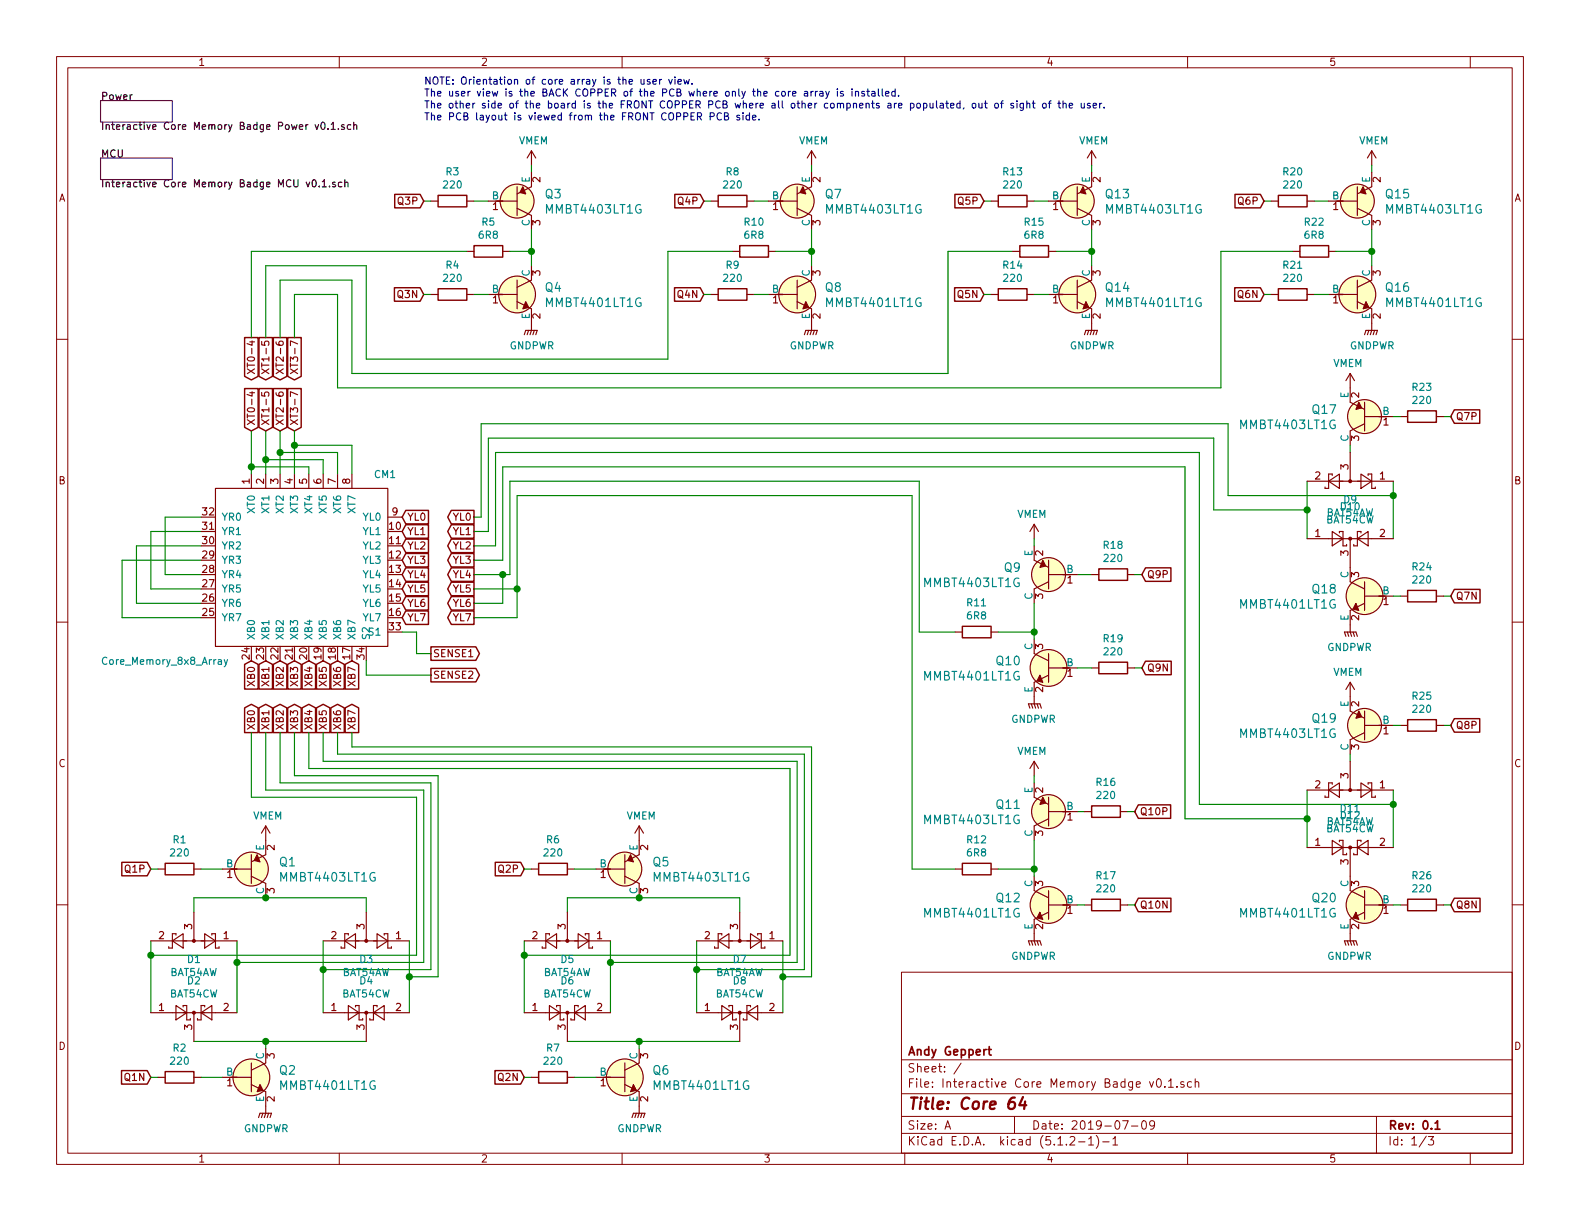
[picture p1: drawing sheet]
<svg xmlns="http://www.w3.org/2000/svg" width="279mm" height="216mm" viewBox="0 0 279 216" stroke-linecap="round" stroke-linejoin="round" font-family="sans-serif">
<g fill="none" stroke="#840000" stroke-width=".18">
<path d="M10 10h259.4v195.9h-259.4zM12 12h255.4v191.9h-255.4zM60 10v2M110 10v2M160 10v2M210 10v2M260 10v2M10 60h2M267.4 60h2M10 110h2M267.4 110h2M10 160h2"/>
<path d="M267.4 160h2M159.4 171.9h108v32h-108zM159.4 197.4h108M159.4 193.4h108M159.4 187.4h108M167.1 199.7l.5-1.5 .5 1.5M167.2 199.2h.8M170 188l-1.3 1.9M179.4 197.4v3M198.5 198.2h1l-.6 1.5M200.1 199.1h1.1M202 198.3l.4-.1a.94 .94 0 0 1 0 1.5 .82 .82 0 0 1-.4-1.4z"/>
<path d="M203.3 191.3l.3 1 .4-1M204.2 198.8l-.3 .3h-.3l-.3-.3v-.3l.2-.3h.4l.2 .1a1.13 1.13 0 0 1-.2 1.3l-.4 .1M204.7 190.8h.2a.8 .8 0 0 1 .5 .7 .8 .8 0 0 1-.5 .8 1 1 0 0 1-.2-1.5zM206 192.1v.2M206.6 191.2l.5-.4v1.5M206.6 192.3h.9M208.1 192.1v.2M209.3 191.3h-.3l-.2 .2v.2l.5 .1v.4h-.5M210.7 191.3h-.4l-.3 .2 .1 .6 .2 .2 .4-.1M211.4 191.4l.2-.1h.3l.1 1M211.4 190.8v1.5M243.4 197.4v6.5"/>
<path d="M60 203.9v2M110 203.9v2M159.4 200.4h108M160 203.9v2M189.2 201.1l.2-.1h.4l.2 .1 .1 .3-.1 .2-.8 .9h.9M190.7 201.9h1.2M192.5 201.4l.4-.4v1.5M192.5 202.5h.9M193.9 200.8a1.71 1.71 0 0 1 0 2.2M195 201.9h1.1M196.8 201.4l.4-.4v1.5M196.8 202.5h.8"/>
<path d="M210 203.9v2M252.2 200.9l-1.2 1.9M252.6 201h.9l-.5 .5 .4 .2v.6l-.2 .2-.6-.2M260 203.9v2"/>
</g>
<path d="M174.7 185.6h.6M174.9 185.1v1.3l.4 .2M253.8 198.6l.4-.4v1.5M253.8 199.7h.8" fill="none" stroke="#840000" stroke-width=".3"/>
<path d="M179.5 194.1a.93 .93 0 0 0-1.1 .8l-.1 .8 .2 .3a.66 .66 0 0 0 1-.3v-.5l-.2-.3a.66 .66 0 0 0-.9 .3M180.9 194l-.7 1.4h1.3M181.3 194.8l-.2 1.3" fill="none" stroke="#840000" stroke-width=".41"/>
<path d="M17.8 17.8h12.7v3.8h-12.7zM17.8 27.9h12.7v3.9h-12.7z" fill="none" stroke="#840084" stroke-width=".2"/>
<g fill="none" stroke="#000" stroke-width=".2">
<path d="M55.3 31.9l.2-.1a.67 .67 0 0 1 .4 .6 .67 .67 0 0 1-.4 .6l-.2-.1-.1-.3zM55.7 22l.3 .9 .3-.9M56.5 32.9v.1M56.9 21.7l.1-.1a.67 .67 0 0 1 .5 .7 .67 .67 0 0 1-.5 .6l-.3-.5zM57 32.1l.4-.3v1.2M57 33h.7M58 22.8v.1M58.3 32.9v.1M58.6 22l.3-.4v1.3M58.6 22.9h.7M59.3 32.3l-.3-.1-.2 .2 .1 .2 .4 .1v.3h-.5M59.8 22.8v.1"/>
<path d="M60.5 32.3l-.4-.1-.3 .2 .2 .6h.5M60.9 22.1l-.3-.1-.2 .2 .1 .2 .4 .1v.3h-.5M61 32.3l.2-.1 .3 .1v.7M61 31.8v1.2M62 22.1l-.4-.1-.2 .3 .1 .5h.5M62.6 22.2l.1-.2 .3 .1 .1 .8M62.6 21.6v1.3"/>
</g>
<g fill="none" stroke="#840000" stroke-width=".25">
<path d="M69.8 34.4h4.5l.6 1.2-.6 1.2h-4.5zM77.5 34.5h5v2.1h-5zM119.3 34.4h4.5l.7 1.2-.7 1.2h-4.5zM127 34.5h5.1v2.1h-5.1zM168.9 34.4h4.5l.6 1.2-.6 1.2h-4.5zM176.5 34.5h5.1v2.1h-5.1zM218.4 34.4h4.5l.6 1.2-.6 1.2h-4.5zM226.1 34.5h5v2.1h-5zM43.3 59.7h2.3v6.8l-1.2 .7-1.1-.7zM45.8 59.7h2.4v6.8l-1.2 .7-1.2-.7zM48.3 59.7h2.4v6.8l-1.2 .7-1.2-.7zM50.9 59.7h2.4v6.8l-1.2 .7-1.2-.7z"/>
<path d="M69.7 50.9h4.6l.6 1.2-.6 1.2h-4.6zM77.5 51.1h5v2h-5zM83.8 43.4h5.1v2.1h-5.1zM119.3 50.9h4.5l.7 1.2-.7 1.2h-4.5zM127 51.1h5.1v2h-5.1zM130.8 43.4h5.1v2.1h-5.1zM168.8 50.9h4.6l.6 1.2-.6 1.2h-4.6zM176.5 51.1h5.1v2h-5.1zM180.3 43.4h5.1v2.1h-5.1zM218.3 50.9h4.6l.6 1.2-.6 1.2h-4.6zM226.1 51.1h5v2h-5zM229.9 43.4h5v2.1h-5z"/>
<path d="M43.3 68.7h2.3v6.9l-1.2 .6-1.1-.6zM45.8 68.7h2.4v6.9l-1.2 .6-1.2-.6zM48.3 68.7h2.4v6.9l-1.2 .6-1.2-.6zM50.9 68.7h2.4v6.9l-1.2 .6-1.2-.6zM248.9 72.6h5.1v2.1h-5.1zM257.2 72.5h4.5v2.4h-4.5l-.7-1.2zM71.8 97.9h4v2.4h-4l-.7-1.2zM71.8 95.3h4v2.4h-4l-.7-1.2zM71.8 92.8h4v2.4h-4l-.7-1.2zM71.8 90.2h4v2.4h-4l-.7-1.2zM79.8 97.9h4v2.4h-4l-.6-1.2zM79.8 95.3h4v2.4h-4l-.6-1.2z"/>
<path d="M79.8 90.2h4v2.4h-4l-.6-1.2zM79.8 92.8h4v2.4h-4l-.6-1.2zM43.3 117.5l1.1-.7 1.2 .7v4.3h-2.3zM45.8 117.5l1.2-.7 1.2 .7v4.3h-2.4zM48.3 117.5l1.2-.7 1.2 .7v4.3h-2.4zM50.9 117.5l1.2-.7 1.2 .7v4.3h-2.4zM53.4 117.5l1.2-.7 1.2 .7v4.3h-2.4zM56 117.5l1.1-.7 1.2 .7v4.3h-2.3zM58.5 117.5l1.2-.7 1.2 .7v4.3h-2.4zM61 117.5l1.2-.7 1.2 .7v4.3h-2.4zM71.8 108h4v2.4h-4l-.7-1.2zM71.8 105.5h4v2.4h-4l-.7-1.2z"/>
<path d="M71.8 102.9h4v2.4h-4l-.7-1.2zM71.8 100.4h4v2.4h-4l-.7-1.2zM76.2 114.4h8l.6 1.2-.6 1.2h-8zM76.2 118.2h8l.6 1.2-.6 1.2h-8zM79.8 108h4v2.4h-4l-.6-1.2zM79.8 105.5h4v2.4h-4l-.6-1.2zM79.8 102.9h4v2.4h-4l-.6-1.2zM79.8 100.4h4v2.4h-4l-.6-1.2zM170.2 110.7h5.1v2.1h-5.1zM194.3 100.6h5.1v2h-5.1zM194.3 117.1h5.1v2h-5.1zM202.6 100.4h4.5v2.4h-4.5l-.7-1.2z"/>
<path d="M202.6 116.9h4.5v2.4h-4.5l-.7-1.2zM248.9 104.4h5.1v2h-5.1zM257.2 104.2h4.5v2.4h-4.5l-.7-1.2zM43.3 125.2l1.1-.7 1.2 .7v4.3h-2.3zM45.8 125.2l1.2-.7 1.2 .7v4.3h-2.4zM48.3 125.2l1.2-.7 1.2 .7v4.3h-2.4zM50.9 125.2l1.2-.7 1.2 .7v4.3h-2.4zM53.4 125.2l1.2-.7 1.2 .7v4.3h-2.4zM56 125.2l1.1-.7 1.2 .7v4.3h-2.3zM58.5 125.2l1.2-.7 1.2 .7v4.3h-2.4zM61 125.2l1.2-.7 1.2 .7v4.3h-2.4zM248.9 127.3h5.1v2h-5.1z"/>
<path d="M257.2 127.1h4.5v2.4h-4.5l-.7-1.2zM21.5 152.5h4.5l.7 1.2-.7 1.2h-4.5zM29.2 152.7h5.1v2h-5.1zM87.6 152.5h4.5l.6 1.2-.6 1.2h-4.5zM95.2 152.7h5.1v2h-5.1zM170.2 152.7h5.1v2h-5.1zM193 142.5h5.1v2h-5.1zM193 159h5.1v2h-5.1zM201.3 142.3h5.7v2.4h-5.7l-.6-1.2zM201.3 158.8h5.8v2.4h-5.8l-.6-1.2zM248.9 159h5.1v2h-5.1zM257.2 158.8h4.5v2.4h-4.5l-.7-1.2z"/>
<path d="M21.5 189.3h4.5l.7 1.2-.7 1.2h-4.5zM29.2 189.5h5.1v2h-5.1zM87.5 189.3h4.6l.6 1.2-.6 1.2h-4.6zM95.2 189.5h5.1v2h-5.1z"/>
</g>
<g fill="none" stroke="#840000" stroke-width=".2">
<path d="M76.2 35.6h1.3M82.5 35.6h1.3M86.4 35.6h5M91.4 36.8l2.6 1.3v2.5M91.4 33v5.1M94 26.7l-.8 1.2M94 26.7v2.5M94 30.5v2.5l-2.6 1.3M94 26.7l.7 1.2M125.7 35.6h1.3M132.1 35.6h1.2M135.9 35.6h5.1"/>
<path d="M141 36.8l2.5 1.3v2.5M141 33v5.1M143.5 26.7l-.8 1.2M143.5 26.7v2.5M143.5 30.5v2.5l-2.5 1.3M143.5 26.7l.8 1.2M175.3 35.6h1.2M181.6 35.6h1.3M185.4 35.6h5.1M190.5 36.8l2.5 1.3v2.5M190.5 33v5.1M193 26.7l-.7 1.2"/>
<path d="M193 26.7v2.5M193 30.5v2.5l-2.5 1.3M193 26.7l.8 1.2M224.8 35.6h1.3M231.1 35.6h1.3M234.9 35.6h5.1M240 36.8l2.6 1.3v2.5M240 33v5.1M242.6 26.7l-.8 1.2M242.6 26.7v2.5M242.6 30.5v2.5l-2.6 1.3M242.6 26.7l.7 1.2"/>
<path d="M76.2 52.1h1.3M82.5 44.5h1.3M82.5 52.1h1.3M86.4 52.1h5M88.9 44.5h1.3M91.4 53.3l2.6 1.3v3.8l-.3 .8M91.4 49.5v5.1M92.7 59.2l.3-.8h2l-.3 .8M93.5 58.4l-.3 .8M94 47v2.5l-2.6 1.3M94.5 58.4l-.3 .8M125.7 52.1h1.3"/>
<path d="M129.5 44.5h1.3M132.1 52.1h1.2M135.9 44.5h1.3M135.9 52.1h5.1M141 53.3l2.5 1.3v3.8l-.2 .8M141 49.5v5.1M142.2 59.2l.3-.8h2l-.2 .8M143 58.4l-.3 .8M143.5 47v2.5l-2.5 1.3M144 58.4l-.2 .8M175.3 52.1h1.2M179.1 44.5h1.2"/>
<path d="M181.6 52.1h1.3M185.4 44.5h1.3M185.4 52.1h5.1M190.5 53.3l2.5 1.3v3.8l-.2 .8M190.5 49.5v5.1M191.8 59.2l.2-.8h2.1l-.3 .8M192.5 58.4l-.2 .8M193 47v2.5l-2.5 1.3M193.5 58.4l-.2 .8M224.8 52.1h1.3M228.6 44.5h1.3M231.1 52.1h1.3"/>
<path d="M234.9 44.5h1.3M234.9 52.1h5.1M240 53.3l2.6 1.3v3.8l-.3 .8M240 49.5v5.1M241.3 59.2l.3-.8h2l-.3 .8M242.1 58.4l-.3 .8M242.6 47v2.5l-2.6 1.3M243.1 58.4l-.3 .8M43.7 65.2l1.3 .9M44.2 69.4h.8M44.6 69.3v.8l-.9-.4M45 65.2l-1.3 .9"/>
<path d="M46.3 69.4v.6l.6 .1-.1-.5 .2-.3h.3l.2 .3-.1 .5M46.3 65.2l1.2 .9M47.5 65.2l-1.2 .9M48.8 69.4v.3a.79 .79 0 0 0 1.3 .1l-.1-.4-.4-.1-.3 .3v.2l.3 .3M48.8 65.2l1.3 .9M50.1 65.2l-1.3 .9M51.4 65.2l1.2 .9M52.6 69.8l-1.2-.5v.8M52.6 65.2l-1.2 .9M238.8 66v5.1l2.5 1.3M238.8 66l.7 1.3M238.8 66l-.8 1.3"/>
<path d="M241.3 73.7h5.1M241.3 74.9l-2.5 1.3v2.5M241.3 71.1v5.1M247.6 73.7h1.3M254 73.7h1.3M38.1 86.4h30.5v27.9h-30.5zM44.4 83.8v2.6M47 83.8v2.6M49.5 83.8v2.6M52.1 83.8v2.6M54.6 83.8v2.6M57.1 83.8v2.6"/>
<path d="M59.7 83.8v2.6M62.2 83.8v2.6M68.6 91.4h2.5M182.9 92.7l.7 1.3M182.9 92.7v2.6M182.9 96.5v2.6l2.5 1.2M182.9 92.7l-.8 1.3M185.4 99.1v5M231.1 85.1h15.3M231.1 95.3h15.3M234.9 85.1l2-1.3v2.6zM235.6 94l1.9 1.3-1.9 1.2z"/>
<path d="M235.6 84.1v-.3h-.7v2.6h-.6v-.3M236.9 94.2v-.2h.6v2.5h.6v-.2M238.8 80v5.1M238.8 95.3v7.6l2.5 1.2M240 95.3l1.9-1.3v2.5zM240.7 83.8l1.9 1.3-1.9 1.3zM240.7 94.2v-.2h-.7v2.5h-.6v-.2M241.9 84.1v-.3h.7v2.6h.6v-.3M168.9 111.8h1.3M175.3 111.8h1.2M182.9 113v2.6l2.5 1.2M185.4 119.4l-2.5 1.3v3.8l.2 .7"/>
<path d="M185.4 102.9l-2.5 1.2v2.6M185.4 101.6h5.1M185.4 115.6v5.1M185.4 118.1h5.1M193 101.6h1.3M193 118.1h1.3M199.4 101.6h1.3M199.4 118.1h1.3M238 112.5l-.3-.7h2.1l.2 .7M238.3 111.8l.2 .7M239.3 111.8l.2 .7M241.3 106.7l-2.5 1.3v3.8l.2 .7"/>
<path d="M241.3 102.9v5.1M241.3 105.4h5.1M247.6 105.4h1.3M254 105.4h1.3M182.1 125.2l-.2-.7h2l.2 .7M182.4 124.5l.2 .7M182.9 134.6v2.6M182.9 138.4v2.6l2.5 1.2M182.9 134.6l.7 1.3M182.9 134.6l-.8 1.3M183.4 124.5l.2 .7M231.1 139.7h15.3"/>
<path d="M234.9 139.7l2-1.3v2.6zM235.6 138.7v-.3h-.7v2.6h-.6v-.3M238.8 120.7v5l2.5 1.3M238.8 134.6v5.1M238.8 120.7l.7 1.2M238.8 120.7l-.8 1.2M240.7 138.4l1.9 1.3-1.9 1.3zM241.3 125.7v5.1M241.3 129.5l-2.5 1.3v2.6M241.3 128.3h5.1M241.9 138.7v-.3h.7v2.6h.6v-.3M247.6 128.3h1.3"/>
<path d="M254 128.3h1.3M27.9 153.7h1.3M34.3 153.7h1.3M39.4 153.7h5M44.4 151.1v5.1M44.4 154.9l2.6 1.3v2.6M47 146.1v5l-2.6 1.3M47 146.1l-.8 1.2M47 146.1l.8 1.2M94 153.7h1.2M100.3 153.7h1.3M105.4 153.7h5.1"/>
<path d="M110.5 154.9l2.5 1.3v2.6M110.5 151.1v5.1M113 146.1v5l-2.5 1.3M113 146.1l-.7 1.2M113 146.1l.8 1.2M168.9 153.7h1.3M175.3 153.7h1.2M182.9 154.9v2.6l2.5 1.3M185.4 144.8l-2.5 1.3v2.5M185.4 141v5.1M185.4 157.5v5.1M185.4 143.5h5.1"/>
<path d="M191.8 143.5h1.2M198.1 143.5h1.3M231.1 149.9h15.3M235.6 148.6l1.9 1.3-1.9 1.2zM236.9 148.8v-.2h.6v2.5h.6v-.2M238.8 149.9v7.6l2.5 1.3M240 149.9l1.9-1.3v2.5zM240.7 148.8v-.2h-.7v2.5h-.6v-.2M241.3 157.5v5.1M26.7 166.4h15.2M26.7 179.1h15.2M30.5 166.4l1.9-1.3v2.5z"/>
<path d="M31.1 177.8l1.9 1.3-1.9 1.2zM31.1 165.4v-.3h-.6v2.5h-.7v-.2M32.4 178.1v-.3h.6v2.5h.7v-.2M34.3 161.3v5.1M34.3 179.1v5.1M35.6 179.1l1.9-1.3v2.5zM36.2 165.1l1.9 1.3-1.9 1.2zM36.2 178.1v-.3h-.6v2.5h-.7v-.2M37.5 165.4v-.3h.6v2.5h.6v-.2M57.1 166.4h15.3M57.1 179.1h15.3M61 166.4l1.9-1.3v2.5z"/>
<path d="M61.6 177.8l1.9 1.3-1.9 1.2zM61.6 165.4v-.3h-.6v2.5h-.7v-.2M62.9 178.1v-.3h.6v2.5h.6v-.2M64.8 161.3v5.1M64.8 179.1v5.1M66 179.1l1.9-1.3v2.5zM66.7 165.1l1.9 1.3-1.9 1.2zM66.7 178.1v-.3h-.7v2.5h-.6v-.2M67.9 165.4v-.3h.7v2.5h.6v-.2M92.7 166.4h15.2M92.7 179.1h15.2M96.5 166.4l1.9-1.3v2.5z"/>
<path d="M97.2 177.8l1.9 1.3-1.9 1.2zM97.2 165.4v-.3h-.7v2.5h-.6v-.2M98.4 178.1v-.3h.7v2.5h.6v-.2M100.3 161.3v5.1M100.3 179.1v5.1M101.6 179.1l1.9-1.3v2.5zM102.2 165.1l1.9 1.3-1.9 1.2zM102.2 178.1v-.3h-.6v2.5h-.6v-.2M103.5 165.4v-.3h.6v2.5h.7v-.2M123.2 166.4h15.2M123.2 179.1h15.2M127 166.4l1.9-1.3v2.5z"/>
<path d="M127.6 177.8l1.9 1.3-1.9 1.2zM127.6 165.4v-.3h-.6v2.5h-.6v-.2M128.9 178.1v-.3h.6v2.5h.7v-.2M130.8 161.3v5.1M130.8 179.1v5.1M132.1 179.1l1.9-1.3v2.5zM132.7 165.1l1.9 1.3-1.9 1.2zM132.7 178.1v-.3h-.6v2.5h-.7v-.2M134 165.4v-.3h.6v2.5h.7v-.2M182.1 167.1l-.2-.7h2l.2 .7M182.4 166.4l.2 .7M183.4 166.4l.2 .7"/>
<path d="M185.4 161.3l-2.5 1.3v3.8l.2 .7M185.4 160h5.1M191.8 160h1.2M198.1 160h1.3M238 167.1l-.3-.7h2.1l.2 .7M238.3 166.4l.2 .7M239.3 166.4l.2 .7M241.3 161.3l-2.5 1.3v3.8l.2 .7M241.3 160h5.1M247.6 160h1.3M254 160h1.3M27.9 190.5h1.3"/>
<path d="M34.3 190.5h1.3M39.4 190.5h5M44.4 191.8l2.6 1.2v3.9l-.3 .7M44.4 188v5M45.7 197.6l.3-.7h2l-.2 .7M46.5 196.9l-.3 .7M47 185.4v2.6l-2.6 1.2M47.5 196.9l-.3 .7M94 190.5h1.2M100.3 190.5h1.3M105.4 190.5h5.1M110.5 191.8l2.5 1.2v3.9l-.2 .7"/>
<path d="M110.5 188v5M111.8 197.6l.2-.7h2l-.2 .7M112.5 196.9l-.2 .7M113 185.4v2.6l-2.5 1.2M113.5 196.9l-.2 .7"/>
<circle cx="91.4" cy="35.6" r="3"/>
<circle cx="141" cy="35.6" r="3"/>
<circle cx="190.5" cy="35.6" r="3"/>
<circle cx="240" cy="35.6" r="3"/>
<circle cx="91.4" cy="52.1" r="3.3"/>
<circle cx="141" cy="52.1" r="3.3"/>
<circle cx="190.5" cy="52.1" r="3.3"/>
<circle cx="240" cy="52.1" r="3.3"/>
<circle cx="241.3" cy="73.7" r="3"/>
<circle cx="185.4" cy="101.6" r="3"/>
<circle cx="185.4" cy="118.1" r="3.3"/>
<circle cx="241.3" cy="105.4" r="3.3"/>
<circle cx="241.3" cy="128.3" r="3"/>
<circle cx="44.4" cy="153.7" r="3"/>
<circle cx="110.5" cy="153.7" r="3"/>
<circle cx="185.4" cy="143.5" r="3"/>
<circle cx="185.4" cy="160" r="3.3"/>
<circle cx="241.3" cy="160" r="3.3"/>
<circle cx="44.4" cy="190.5" r="3.3"/>
<circle cx="110.5" cy="190.5" r="3.3"/>
</g>
<g fill="none" stroke="#008400" stroke-width=".2">
<path d="M74.9 35.6h1.3M83.8 35.6h2.6M94 29.2v1.3M124.5 35.6h1.2M133.3 35.6h2.6M143.5 29.2v1.3M174 35.6h1.3M182.9 35.6h2.5M193 29.2v1.3M223.5 35.6h1.3M232.4 35.6h2.5M242.6 29.2v1.3"/>
<path d="M74.9 52.1h1.3M82.5 44.5h-38.1v15.2M83.8 52.1h2.6M90.2 44.5h3.8M94 40.6v6.4M124.5 52.1h1.2M129.5 44.5h-11.4v19h-53.3v-16.5h-17.8v12.7M133.3 52.1h2.6M137.2 44.5h6.3M143.5 40.6v6.4M174 52.1h1.3M179.1 44.5h-11.5v21.5h-105.4v-16.5h-12.7v10.2"/>
<path d="M182.9 52.1h2.5M186.7 44.5h6.3M193 40.6v6.4M223.5 52.1h1.3M228.6 44.5h-12.7v24.1h-156.2v-16.5h-7.6v7.6M232.4 52.1h2.5M236.2 44.5h6.4M242.6 40.6v6.4M44.4 76.2v7.6M47 76.2v7.6M49.5 76.2v7.6M52.1 76.2v7.6"/>
<path d="M52.1 78.7h10.1v5.1M238.8 78.7v1.3M246.4 73.7h1.2M255.3 73.7h1.2M35.6 91.4h-6.4v10.2h6.4M35.6 94h-8.9v10.1h8.9M35.6 96.5h-11.5v10.2h11.5M35.6 99.1h-14v10.1h14M44.4 82.6h10.2v1.2M47 81.3h10.1v2.5M49.5 80h10.2v3.8M83.8 96.5h3.8v-16.5h124.5v62.2h34.3"/>
<path d="M83.8 99.1h5.1v-16.5h120.6v62.2h21.6M182.9 95.3v1.2M231.1 90.2h-16.5v-12.7h-128.2v16.5h-2.6M231.1 85.1v10.2M246.4 87.6h-29.2v-12.7h-132.1v16.5h-1.3M246.4 85.1v10.2M64.8 116.8v2.6h11.4M71.1 111.8h2.6v3.8h2.5M83.8 101.6h6.4v-16.5h72.4v26.7h6.3M83.8 104.1h7.6M83.8 109.2h7.6v-21.6h69.9v66.1h7.6M88.9 101.6v5.1h-5.1"/>
<path d="M176.5 111.8h6.4M182.9 106.7v6.3M190.5 101.6h2.5M190.5 118.1h2.5M200.7 101.6h1.2M200.7 118.1h1.2M246.4 105.4h1.2M255.3 105.4h1.2M44.4 129.5v11.5h29.3v27.9h-47M47 129.5v10.2h27.9v30.5h-33M49.5 129.5v8.9h26.7v33.1h-19.1M52.1 129.5v7.7h25.4v35.5h-5.1"/>
<path d="M54.6 129.5v6.4h85.1v33h-47M57.1 129.5v5.1h83.9v35.6h-33.1M59.7 129.5v3.9h82.5v38.1h-19M62.2 129.5v2.6h81.3v40.6h-5.1M182.9 137.2v1.2M231.1 139.7v10.2M238.8 133.4v1.2M246.4 139.7v10.2M246.4 128.3h1.2M255.3 128.3h1.2M26.7 153.7h1.2M35.6 153.7h3.8"/>
<path d="M92.7 153.7h1.3M101.6 153.7h3.8M176.5 153.7h6.4M182.9 148.6v6.3M190.5 143.5h1.3M199.4 143.5h1.3M26.7 166.4v12.7M34.3 161.3v-2.5h30.5v2.5M41.9 166.4v12.7M57.1 166.4v12.7M72.4 166.4v12.7M92.7 166.4v12.7"/>
<path d="M100.3 161.3v-2.5h30.5v2.5M107.9 166.4v12.7M123.2 166.4v12.7M138.4 166.4v12.7M190.5 160h1.3M199.4 160h1.3M246.4 160h1.2M255.3 160h1.2M26.7 190.5h1.2M34.3 184.2h30.5M35.6 190.5h3.8M47 184.2v1.2"/>
<path d="M92.7 190.5h1.3M100.3 184.2h30.5M101.6 190.5h3.8M113 184.2v1.2"/>
</g>
<path d="M39.6 116.6l.4 .9M40.2 116.6l-.4 1.2-.2 .1" fill="none" stroke="#008484" stroke-width=".2"/>
<g fill="none" stroke="#0000c2" stroke-width=".2">
<path d="M113.4 14v.8l.3 .1 .2-.1M113.9 14v.9M114.9 14.1l-.3-.1-.1 .2v.2l.4 .1v.3h-.4M115.5 14.5l.6-.1-.1-.3-.3-.1-.2 .2v.6h.5M116.6 14v.9M117 14l-.3 .1-.1 .2M118.3 14l.3 .9 .3-.9M119.4 13.6v.1M119.4 14v.9M119.9 14.5l.6-.1-.1-.3-.3-.1-.2 .2 .1 .6h.4M120.9 14l.3 .9 .2-.6 .2 .6 .3-.9M122.4 14.8v.1"/>
<path d="M132.5 19.9v1.3M143.4 16.2v.8M143.8 16.2l-.4 .2M144.2 16.2v.8M144.6 16.2l-.4 .2M145 16.2h.5v.8M145.5 16.5h-.4l-.2 .2 .1 .2h.5M146 16.2l.3 .8M146.6 16.2l-.4 1.1-.2 .1M148.1 15.7v.1M148.1 16.2v.8M149.1 16.2h-.3l-.2 .1 .1 .2 .4 .1v.3h-.5"/>
<path d="M150.7 15.7v.1M150.7 16.2v.8M151.3 16.3l.2-.1h.3v.8M151.3 16.2v.8M152.9 16.2h-.3l-.2 .1v.2l.5 .1v.3h-.5M153.3 16.2h.4M153.5 15.7v1.1l.2 .2M154.2 16.2h.5v.8M154.7 16.5h-.4l-.2 .2 .1 .2h.5M155.3 15.7v1.1l.2 .2M156 15.7v1.1l.2 .2M156.6 16.6l.6-.1-.1-.3h-.3l-.2 .1 .1 .6h.4"/>
<path d="M158.3 16.2h-.4l-.2 .2 .1 .5h.5M158.3 15.7v1.3M158.9 16.9v.1M172 18.4l.1-.1 .4 .1 .1 .5-.2 .2h-.3l-.1-.1zM173.1 18.3l.1 .8h.3l.2-.1M173.7 18.3v.8M174.1 18.3h.5M174.3 17.8v1.1l.3 .2M175.9 18.4l.2-.1 .4 .1 .1 .5-.2 .2h-.3l-.2-.1zM176.9 18.3h.5M177.4 17.8l-.3 .2v1.1M179.2 18.3h-.3l-.2 .1 .1 .2 .4 .1v.4h-.5"/>
<path d="M179.8 17.8v.2M179.8 18.3v.8M181 18.3l-.1 1.1-.2 .1h-.3M181 18.3h-.4l-.2 .2 .1 .6h.5M181.6 18.4l.2-.1h.3v.8M181.6 17.8v1.3M182.5 18.3h.5M182.7 17.8v1.1l.3 .2M184.5 18.3h.3l.2 .1-.1 .7h-.3l-.2-.2zM185.4 18.3h.5M185.9 17.8l-.3 .2v1.1M187.1 18.3h.5"/>
<path d="M187.3 17.8v1.1l.3 .2M188 18.4l.2-.1h.3v.8M188 17.8v1.3M189.1 18.7l.6-.1-.1-.3h-.3l-.2 .1v.7h.5M191.2 18.3l.1 .8h.3l.1-.1M191.7 18.3v.8M192.8 18.3h-.3l-.2 .1 .1 .2 .4 .1v.4h-.5M193.3 18.7l.6-.1v-.3h-.4l-.2 .1 .1 .7h.5M194.5 18.3v.8M194.8 18.3l-.3 .2M195.2 19v.1M125.6 20.6l.6-.1 .1-.1-.1-.3-.1-.2h-.5v1.3"/>
<path d="M127.6 20.1a.51 .51 0 0 0-.6 0 .51 .51 0 0 0-.2 .6 .46 .46 0 0 0 .2 .5 .46 .46 0 0 0 .6-.1M128.1 20.5h.6l.1-.2-.1-.2-.6-.2v1.3h.5l.3-.2v-.2l-.4-.3M130.8 20.4h-.3l-.2 .1 .1 .2 .4 .2v.3h-.5M131.4 20.4v.8M132.5 20.4h-.3l-.3 .2 .2 .6h.4M133.1 20.8l.6-.1-.1-.3h-.4l-.1 .1v.7h.5M134.2 21.1v.1"/>
</g>
<g fill="#008400" stroke="#008400" stroke-width=".25">
<circle cx="47" cy="184.2" r=".51"/>
<circle cx="72.4" cy="172.7" r=".51"/>
<circle cx="57.2" cy="171.5" r=".51"/>
<circle cx="41.9" cy="170.2" r=".51"/>
<circle cx="44.5" cy="82.6" r=".51"/>
<circle cx="47" cy="81.3" r=".51"/>
<circle cx="49.5" cy="80" r=".51"/>
<circle cx="52.1" cy="78.7" r=".51"/>
<circle cx="113" cy="158.8" r=".51"/>
<circle cx="113" cy="184.2" r=".51"/>
<circle cx="92.7" cy="168.9" r=".51"/>
<circle cx="138.4" cy="172.7" r=".51"/>
<circle cx="123.2" cy="171.5" r=".51"/>
<circle cx="108" cy="170.2" r=".51"/>
<circle cx="26.7" cy="168.9" r=".51"/>
<circle cx="143.5" cy="44.5" r=".51"/>
<circle cx="193" cy="44.5" r=".51"/>
<circle cx="94" cy="44.5" r=".51"/>
<circle cx="242.6" cy="44.5" r=".51"/>
<circle cx="231.1" cy="90.2" r=".51"/>
<circle cx="246.4" cy="87.6" r=".51"/>
<circle cx="231.1" cy="144.8" r=".51"/>
<circle cx="246.4" cy="142.2" r=".51"/>
<circle cx="182.9" cy="111.8" r=".51"/>
<circle cx="88.9" cy="101.6" r=".51"/>
<circle cx="182.9" cy="153.7" r=".51"/>
<circle cx="91.4" cy="104.1" r=".51"/>
<circle cx="47" cy="158.8" r=".51"/>
</g>
<g fill="#ffffc2" stroke="#ffffc2" stroke-width=".18">
<circle cx="91.4" cy="35.6" r="3"/>
<circle cx="91.4" cy="52.1" r="3.3"/>
<circle cx="110.5" cy="153.7" r="3"/>
<circle cx="110.5" cy="190.5" r="3.3"/>
<circle cx="141" cy="35.6" r="3"/>
<circle cx="141" cy="52.1" r="3.3"/>
<circle cx="190.5" cy="35.6" r="3"/>
<circle cx="190.5" cy="52.1" r="3.3"/>
<circle cx="240" cy="35.6" r="3"/>
<circle cx="240" cy="52.1" r="3.3"/>
<circle cx="241.3" cy="73.7" r="3"/>
<circle cx="241.3" cy="105.4" r="3.3"/>
<circle cx="241.3" cy="128.3" r="3"/>
<circle cx="241.3" cy="160" r="3.3"/>
<circle cx="185.4" cy="101.6" r="3"/>
<circle cx="185.4" cy="118.1" r="3.3"/>
<circle cx="185.4" cy="143.5" r="3"/>
<circle cx="185.4" cy="160" r="3.3"/>
<circle cx="44.4" cy="153.7" r="3"/>
<circle cx="44.4" cy="190.5" r="3.3"/>
</g>
<g fill="#840000" stroke="#840000" stroke-width=".2">
<path d="M92.5 33l.5 1.3-1.1-.3z"/>
<path d="M93 53.3l.5 1.1-1 .2z"/>
<path d="M111.5 151.1l.5 1.3-1-.3z"/>
<path d="M112 191.8l.5 1-1 .2z"/>
<path d="M142 33l.5 1.3-1-.3z"/>
<path d="M142.5 53.3l.5 1.1-1 .2z"/>
<path d="M191.5 33l.5 1.3-1-.3z"/>
<path d="M192 53.3l.5 1.1-1 .2z"/>
<path d="M241 33l.6 1.3-1.1-.3z"/>
<path d="M241.6 53.3l.5 1.1-1.1 .2z"/>
<path d="M240.3 71.1l.5 1-1 .3z"/>
<path d="M239.8 106.7l.5 1.3-1-.3z"/>
<path d="M240.3 125.7l.5 1-1 .3z"/>
<path d="M239.8 161.3l.5 1.3-1-.3z"/>
<path d="M184.4 99.1l.5 1-1 .2z"/>
<path d="M183.9 119.4l.5 1.3-1-.3z"/>
<path d="M184.4 141l.5 1-1 .2z"/>
<path d="M183.9 161.3l.5 1.3-1-.3z"/>
<path d="M45.5 151.1l.5 1.3-1-.3z"/>
<path d="M46 191.8l.5 1-1 .2z"/>
<circle cx="34.3" cy="166.4" r=".25"/>
<circle cx="34.3" cy="179.1" r=".25"/>
<circle cx="64.8" cy="166.4" r=".25"/>
<circle cx="64.8" cy="179.1" r=".25"/>
<circle cx="100.3" cy="166.4" r=".25"/>
<circle cx="130.8" cy="166.4" r=".25"/>
<circle cx="130.8" cy="179.1" r=".25"/>
<circle cx="100.3" cy="179.1" r=".25"/>
<circle cx="238.8" cy="139.7" r=".25"/>
<circle cx="238.8" cy="149.9" r=".25"/>
<circle cx="238.8" cy="85.1" r=".25"/>
<circle cx="238.8" cy="95.2" r=".25"/>
</g>
<text font-size="2.8" fill="#840000" x="160.4" y="196.2">Title: Core 64</text>
<g font-size="2.1" fill="#008484">
<text x="96.4" y="35.1">Q3</text>
<text x="146" y="35.1">Q7</text>
<text x="195.6" y="35.1">Q13</text>
<text x="245.1" y="35.1">Q15</text>
<text x="96.7" y="37.8">MMBT4403LT1G</text>
<text x="146.3" y="37.8">MMBT4403LT1G</text>
<text x="195.8" y="37.8">MMBT4403LT1G</text>
<text x="245.3" y="37.8">MMBT4403LT1G</text>
<text x="96.4" y="51.6">Q4</text>
<text x="146" y="51.6">Q8</text>
<text x="195.6" y="51.6">Q14</text>
<text x="245.1" y="51.6">Q16</text>
<text x="96.7" y="54.3">MMBT4401LT1G</text>
<text x="146.3" y="54.3">MMBT4401LT1G</text>
<text x="195.8" y="54.3">MMBT4401LT1G</text>
<text x="245.3" y="54.3">MMBT4401LT1G</text>
<text x="219.5" y="75.9">MMBT4403LT1G</text>
<text x="232.2" y="73.2">Q17</text>
<text x="177.6" y="101.1">Q9</text>
<text x="163.6" y="103.8">MMBT4403LT1G</text>
<text x="219.5" y="107.6">MMBT4401LT1G</text>
<text x="232.2" y="104.9">Q18</text>
<text x="176.3" y="117.6">Q10</text>
<text x="163.6" y="120.3">MMBT4401LT1G</text>
<text x="219.5" y="130.5">MMBT4403LT1G</text>
<text x="232.2" y="127.8">Q19</text>
<text x="176.3" y="143">Q11</text>
<text x="163.6" y="145.7">MMBT4403LT1G</text>
<text x="49.5" y="153.2">Q1</text>
<text x="49.7" y="155.9">MMBT4403LT1G</text>
<text x="115.5" y="153.2">Q5</text>
<text x="115.8" y="155.9">MMBT4403LT1G</text>
<text x="176.3" y="159.5">Q12</text>
<text x="232.2" y="159.5">Q20</text>
<text x="163.6" y="162.2">MMBT4401LT1G</text>
<text x="219.5" y="162.2">MMBT4401LT1G</text>
<text x="49.5" y="190">Q2</text>
<text x="115.5" y="190">Q6</text>
<text x="49.7" y="192.7">MMBT4401LT1G</text>
<text x="115.8" y="192.7">MMBT4401LT1G</text>
</g>
<g font-size="2.1" fill="#840000">
<text x="160.4" y="189.6">Sheet: /</text>
<text x="160.4" y="186.6">Andy Geppert</text>
<text x="160.4" y="192.3">File: Interactive Core Memory Badge v0.1.sch</text>
<text x="160.4" y="202.5">KiCad E.D.A. kicad (5.1.2-1)-1</text>
<text x="160.4" y="199.7">Size: A</text>
<text x="182.4" y="199.7">Date: 2019-07-09</text>
<text x="245.4" y="199.7">Rev: 0.1</text>
<text x="245.4" y="202.5">Id: 1/3</text>
</g>
<g font-size="1.8" fill="#840000">
<text x="35" y="11.6">1</text>
<text x="85" y="11.6">2</text>
<text x="135" y="11.6">3</text>
<text x="185" y="11.6">4</text>
<text x="235" y="11.6">5</text>
<text x="10.4" y="35.6">A</text>
<text x="95.6" y="32.2" transform="rotate(-90 95.6 32.2)">2</text>
<text x="145.1" y="32.2" transform="rotate(-90 145.1 32.2)">2</text>
<text x="194.6" y="32.2" transform="rotate(-90 194.6 32.2)">2</text>
<text x="244.1" y="32.2" transform="rotate(-90 244.1 32.2)">2</text>
<text x="267.8" y="35.6">A</text>
<text x="70.6" y="36.2">Q3P</text>
<text x="87.1" y="37.1">1</text>
<text x="95.6" y="39.9" transform="rotate(-90 95.6 39.9)">3</text>
<text x="120.1" y="36.2">Q4P</text>
<text x="136.7" y="37.1">1</text>
<text x="145.1" y="39.9" transform="rotate(-90 145.1 39.9)">3</text>
<text x="169.6" y="36.2">Q5P</text>
<text x="186.2" y="37.1">1</text>
<text x="194.6" y="39.9" transform="rotate(-90 194.6 39.9)">3</text>
<text x="219.2" y="36.2">Q6P</text>
<text x="235.7" y="37.1">1</text>
<text x="244.1" y="39.9" transform="rotate(-90 244.1 39.9)">3</text>
<text x="70.5" y="52.7">Q3N</text>
<text x="87.1" y="53.6">1</text>
<text x="95.6" y="48.7" transform="rotate(-90 95.6 48.7)">3</text>
<text x="120" y="52.7">Q4N</text>
<text x="136.7" y="53.6">1</text>
<text x="145.1" y="48.7" transform="rotate(-90 145.1 48.7)">3</text>
<text x="169.5" y="52.7">Q5N</text>
<text x="186.2" y="53.6">1</text>
<text x="194.6" y="48.7" transform="rotate(-90 194.6 48.7)">3</text>
<text x="219" y="52.7">Q6N</text>
<text x="235.7" y="53.6">1</text>
<text x="244.1" y="48.7" transform="rotate(-90 244.1 48.7)">3</text>
<text x="95.6" y="56.4" transform="rotate(-90 95.6 56.4)">2</text>
<text x="145.1" y="56.4" transform="rotate(-90 145.1 56.4)">2</text>
<text x="194.6" y="56.4" transform="rotate(-90 194.6 56.4)">2</text>
<text x="244.1" y="56.4" transform="rotate(-90 244.1 56.4)">2</text>
<text x="45.1" y="64.8" transform="rotate(-90 45.1 64.8)">XT0-4</text>
<text x="47.6" y="64.8" transform="rotate(-90 47.6 64.8)">XT1-5</text>
<text x="50.2" y="64.8" transform="rotate(-90 50.2 64.8)">XT2-6</text>
<text x="52.7" y="64.8" transform="rotate(-90 52.7 64.8)">XT3-7</text>
<text x="240.3" y="70.3" transform="rotate(-90 240.3 70.3)">2</text>
<text x="45.1" y="75.4" transform="rotate(-90 45.1 75.4)">XT0-4</text>
<text x="47.6" y="75.4" transform="rotate(-90 47.6 75.4)">XT1-5</text>
<text x="50.2" y="75.4" transform="rotate(-90 50.2 75.4)">XT2-6</text>
<text x="52.7" y="75.4" transform="rotate(-90 52.7 75.4)">XT3-7</text>
<text x="240.3" y="78" transform="rotate(-90 240.3 78)">3</text>
<text x="244.6" y="75.2">1</text>
<text x="257.4" y="74.3">Q7P</text>
<text x="238.5" y="83" transform="rotate(-90 238.5 83)">3</text>
<text x="10.4" y="85.6">B</text>
<text x="44.1" y="85.6" transform="rotate(-90 44.1 85.6)">1</text>
<text x="46.7" y="85.6" transform="rotate(-90 46.7 85.6)">2</text>
<text x="49.2" y="85.6" transform="rotate(-90 49.2 85.6)">3</text>
<text x="51.8" y="85.6" transform="rotate(-90 51.8 85.6)">4</text>
<text x="54.3" y="85.6" transform="rotate(-90 54.3 85.6)">5</text>
<text x="56.8" y="85.6" transform="rotate(-90 56.8 85.6)">6</text>
<text x="59.4" y="85.6" transform="rotate(-90 59.4 85.6)">7</text>
<text x="61.9" y="85.6" transform="rotate(-90 61.9 85.6)">8</text>
<text x="232.6" y="84.8">2</text>
<text x="244" y="84.8">1</text>
<text x="267.8" y="85.6">B</text>
<text x="35.9" y="93.7">31</text>
<text x="35.9" y="91.1">32</text>
<text x="68.9" y="93.7">10</text>
<text x="69.4" y="91.1">9</text>
<text x="72" y="94.6">YL1</text>
<text x="72" y="92.1">YL0</text>
<text x="80.3" y="92.1">YL0</text>
<text x="80.3" y="94.6">YL1</text>
<text x="232.6" y="94.9">1</text>
<text x="244" y="94.9">2</text>
<text x="35.9" y="101.3">28</text>
<text x="35.9" y="98.8">29</text>
<text x="35.9" y="96.2">30</text>
<text x="68.9" y="96.2">11</text>
<text x="68.9" y="98.8">12</text>
<text x="68.9" y="101.3">13</text>
<text x="72" y="99.7">YL3</text>
<text x="72" y="97.2">YL2</text>
<text x="80.3" y="99.7">YL3</text>
<text x="80.3" y="97.2">YL2</text>
<text x="184.5" y="98.3" transform="rotate(-90 184.5 98.3)">2</text>
<text x="238.5" y="98.3" transform="rotate(-90 238.5 98.3)">3</text>
<text x="35.9" y="106.4">26</text>
<text x="35.9" y="103.8">27</text>
<text x="68.9" y="103.8">14</text>
<text x="68.9" y="106.4">15</text>
<text x="72" y="107.3">YL6</text>
<text x="72" y="104.8">YL5</text>
<text x="72" y="102.2">YL4</text>
<text x="80.3" y="107.3">YL6</text>
<text x="80.3" y="104.8">YL5</text>
<text x="80.3" y="102.2">YL4</text>
<text x="184.5" y="105.9" transform="rotate(-90 184.5 105.9)">3</text>
<text x="188.7" y="103.2">1</text>
<text x="202.8" y="102.2">Q9P</text>
<text x="240.3" y="102.1" transform="rotate(-90 240.3 102.1)">3</text>
<text x="244.6" y="107">1</text>
<text x="257.4" y="106">Q7N</text>
<text x="35.9" y="108.9">25</text>
<text x="68.9" y="108.9">16</text>
<text x="68.9" y="111.5">33</text>
<text x="72" y="109.9">YL7</text>
<text x="80.3" y="109.9">YL7</text>
<text x="240.3" y="109.7" transform="rotate(-90 240.3 109.7)">2</text>
<text x="44.1" y="116.5" transform="rotate(-90 44.1 116.5)">24</text>
<text x="46.7" y="116.5" transform="rotate(-90 46.7 116.5)">23</text>
<text x="49.2" y="116.5" transform="rotate(-90 49.2 116.5)">22</text>
<text x="51.8" y="116.5" transform="rotate(-90 51.8 116.5)">21</text>
<text x="54.3" y="116.5" transform="rotate(-90 54.3 116.5)">20</text>
<text x="56.8" y="116.5" transform="rotate(-90 56.8 116.5)">19</text>
<text x="59.4" y="116.5" transform="rotate(-90 59.4 116.5)">18</text>
<text x="61.9" y="116.5" transform="rotate(-90 61.9 116.5)">17</text>
<text x="64.5" y="116.5" transform="rotate(-90 64.5 116.5)">34</text>
<text x="76.5" y="116.2">SENSE1</text>
<text x="184.5" y="114.8" transform="rotate(-90 184.5 114.8)">3</text>
<text x="188.7" y="119.7">1</text>
<text x="202.8" y="118.7">Q9N</text>
<text x="45.1" y="121.1" transform="rotate(-90 45.1 121.1)">XB0</text>
<text x="47.6" y="121.1" transform="rotate(-90 47.6 121.1)">XB1</text>
<text x="50.2" y="121.1" transform="rotate(-90 50.2 121.1)">XB2</text>
<text x="52.7" y="121.1" transform="rotate(-90 52.7 121.1)">XB3</text>
<text x="55.2" y="121.1" transform="rotate(-90 55.2 121.1)">XB4</text>
<text x="57.8" y="121.1" transform="rotate(-90 57.8 121.1)">XB5</text>
<text x="60.3" y="121.1" transform="rotate(-90 60.3 121.1)">XB6</text>
<text x="62.9" y="121.1" transform="rotate(-90 62.9 121.1)">XB7</text>
<text x="76.5" y="120">SENSE2</text>
<text x="184.5" y="122.4" transform="rotate(-90 184.5 122.4)">2</text>
<text x="240.3" y="124.9" transform="rotate(-90 240.3 124.9)">2</text>
<text x="45.1" y="129.2" transform="rotate(-90 45.1 129.2)">XB0</text>
<text x="47.6" y="129.2" transform="rotate(-90 47.6 129.2)">XB1</text>
<text x="50.2" y="129.2" transform="rotate(-90 50.2 129.2)">XB2</text>
<text x="52.7" y="129.2" transform="rotate(-90 52.7 129.2)">XB3</text>
<text x="55.2" y="129.2" transform="rotate(-90 55.2 129.2)">XB4</text>
<text x="57.8" y="129.2" transform="rotate(-90 57.8 129.2)">XB5</text>
<text x="60.3" y="129.2" transform="rotate(-90 60.3 129.2)">XB6</text>
<text x="62.9" y="129.2" transform="rotate(-90 62.9 129.2)">XB7</text>
<text x="244.6" y="129.8">1</text>
<text x="257.4" y="128.9">Q8P</text>
<text x="10.4" y="135.6">C</text>
<text x="238.5" y="137.6" transform="rotate(-90 238.5 137.6)">3</text>
<text x="240.3" y="132.6" transform="rotate(-90 240.3 132.6)">3</text>
<text x="267.8" y="135.6">C</text>
<text x="184.5" y="140.2" transform="rotate(-90 184.5 140.2)">2</text>
<text x="232.6" y="139.4">2</text>
<text x="244" y="139.4">1</text>
<text x="184.5" y="147.8" transform="rotate(-90 184.5 147.8)">3</text>
<text x="188.7" y="145.1">1</text>
<text x="201.5" y="144.1">Q10P</text>
<text x="232.6" y="149.6">1</text>
<text x="244" y="149.6">2</text>
<text x="22.3" y="154.3">Q1P</text>
<text x="40.2" y="155.2">1</text>
<text x="48.6" y="150.3" transform="rotate(-90 48.6 150.3)">2</text>
<text x="88.3" y="154.3">Q2P</text>
<text x="106.2" y="155.2">1</text>
<text x="114.6" y="150.3" transform="rotate(-90 114.6 150.3)">2</text>
<text x="238.5" y="152.9" transform="rotate(-90 238.5 152.9)">3</text>
<text x="48.6" y="158" transform="rotate(-90 48.6 158)">3</text>
<text x="114.6" y="158" transform="rotate(-90 114.6 158)">3</text>
<text x="184.5" y="156.7" transform="rotate(-90 184.5 156.7)">3</text>
<text x="188.7" y="161.6">1</text>
<text x="201.5" y="160.7">Q10N</text>
<text x="240.3" y="156.7" transform="rotate(-90 240.3 156.7)">3</text>
<text x="244.6" y="161.6">1</text>
<text x="257.4" y="160.7">Q8N</text>
<text x="28.1" y="166.1">2</text>
<text x="34" y="164.3" transform="rotate(-90 34 164.3)">3</text>
<text x="39.5" y="166.1">1</text>
<text x="58.6" y="166.1">2</text>
<text x="64.5" y="164.3" transform="rotate(-90 64.5 164.3)">3</text>
<text x="70" y="166.1">1</text>
<text x="94.1" y="166.1">2</text>
<text x="100" y="164.3" transform="rotate(-90 100 164.3)">3</text>
<text x="105.6" y="166.1">1</text>
<text x="124.6" y="166.1">2</text>
<text x="130.5" y="164.3" transform="rotate(-90 130.5 164.3)">3</text>
<text x="136" y="166.1">1</text>
<text x="184.5" y="164.3" transform="rotate(-90 184.5 164.3)">2</text>
<text x="240.3" y="164.3" transform="rotate(-90 240.3 164.3)">2</text>
<text x="28.1" y="178.8">1</text>
<text x="39.5" y="178.8">2</text>
<text x="58.6" y="178.8">1</text>
<text x="70" y="178.8">2</text>
<text x="94.1" y="178.8">1</text>
<text x="105.6" y="178.8">2</text>
<text x="124.6" y="178.8">1</text>
<text x="136" y="178.8">2</text>
<text x="10.4" y="185.6">D</text>
<text x="34" y="182.1" transform="rotate(-90 34 182.1)">3</text>
<text x="64.5" y="182.1" transform="rotate(-90 64.5 182.1)">3</text>
<text x="100" y="182.1" transform="rotate(-90 100 182.1)">3</text>
<text x="130.5" y="182.1" transform="rotate(-90 130.5 182.1)">3</text>
<text x="267.8" y="185.6">D</text>
<text x="22.2" y="191.1">Q1N</text>
<text x="48.6" y="187.2" transform="rotate(-90 48.6 187.2)">3</text>
<text x="88.2" y="191.1">Q2N</text>
<text x="114.6" y="187.2" transform="rotate(-90 114.6 187.2)">3</text>
<text x="40.2" y="192.1">1</text>
<text x="48.6" y="194.8" transform="rotate(-90 48.6 194.8)">2</text>
<text x="106.2" y="192.1">1</text>
<text x="114.6" y="194.8" transform="rotate(-90 114.6 194.8)">2</text>
<text x="35" y="205.5">1</text>
<text x="85" y="205.5">2</text>
<text x="135" y="205.5">3</text>
<text x="185" y="205.5">4</text>
<text x="235" y="205.5">5</text>
</g>
<g font-size="1.8">
<text x="17.8" y="17.7">Power</text>
<text x="17.8" y="23">Interactive Core Memory Badge Power v0.1.sch</text>
<text x="17.8" y="27.8">MCU</text>
<text x="17.8" y="33.1">Interactive Core Memory Badge MCU v0.1.sch</text>
</g>
<g font-size="1.8" fill="#0000c2">
<text x="74.9" y="15">NOTE: Orientation of core array is the user view.</text>
<text x="74.9" y="17.1">The user view is the BACK COPPER of the PCB where only the core array is installed.</text>
<text x="74.9" y="19.2">The other side of the board is the FRONT COPPER PCB where all other compnents are populated, out of sight of the user.</text>
<text x="74.9" y="21.3">The PCB layout is viewed from the FRONT COPPER PCB side.</text>
</g>
<g font-size="1.8" fill="#008484">
<text x="91.7" y="25.5">VMEM</text>
<text x="141.2" y="25.5">VMEM</text>
<text x="190.8" y="25.5">VMEM</text>
<text x="240.3" y="25.5">VMEM</text>
<text x="78.5" y="33.3">220</text>
<text x="78.9" y="31">R3</text>
<text x="87" y="35.3">B</text>
<text x="93.7" y="32.3" transform="rotate(-90 93.7 32.3)">E</text>
<text x="128.1" y="33.3">220</text>
<text x="128.4" y="31">R8</text>
<text x="136.5" y="35.3">B</text>
<text x="143.2" y="32.3" transform="rotate(-90 143.2 32.3)">E</text>
<text x="177.4" y="31">R13</text>
<text x="177.6" y="33.3">220</text>
<text x="186.1" y="35.3">B</text>
<text x="192.7" y="32.3" transform="rotate(-90 192.7 32.3)">E</text>
<text x="227" y="31">R20</text>
<text x="227.1" y="33.3">220</text>
<text x="235.6" y="35.3">B</text>
<text x="242.3" y="32.3" transform="rotate(-90 242.3 32.3)">E</text>
<text x="85.2" y="39.9">R5</text>
<text x="93.7" y="40" transform="rotate(-90 93.7 40)">C</text>
<text x="131.7" y="39.9">R10</text>
<text x="143.2" y="40" transform="rotate(-90 143.2 40)">C</text>
<text x="181.2" y="39.9">R15</text>
<text x="192.7" y="40" transform="rotate(-90 192.7 40)">C</text>
<text x="230.8" y="39.9">R22</text>
<text x="242.3" y="40" transform="rotate(-90 242.3 40)">C</text>
<text x="78.9" y="47.5">R4</text>
<text x="84.7" y="42.2">6R8</text>
<text x="128.4" y="47.5">R9</text>
<text x="131.7" y="42.2">6R8</text>
<text x="177.4" y="47.5">R14</text>
<text x="181.2" y="42.2">6R8</text>
<text x="227" y="47.5">R21</text>
<text x="230.8" y="42.2">6R8</text>
<text x="78.5" y="49.8">220</text>
<text x="87" y="51.8">B</text>
<text x="93.7" y="48.9" transform="rotate(-90 93.7 48.9)">C</text>
<text x="128.1" y="49.8">220</text>
<text x="136.5" y="51.8">B</text>
<text x="143.2" y="48.9" transform="rotate(-90 143.2 48.9)">C</text>
<text x="177.6" y="49.8">220</text>
<text x="186.1" y="51.8">B</text>
<text x="192.7" y="48.9" transform="rotate(-90 192.7 48.9)">C</text>
<text x="227.1" y="49.8">220</text>
<text x="235.6" y="51.8">B</text>
<text x="242.3" y="48.9" transform="rotate(-90 242.3 48.9)">C</text>
<text x="93.7" y="56.5" transform="rotate(-90 93.7 56.5)">E</text>
<text x="143.2" y="56.5" transform="rotate(-90 143.2 56.5)">E</text>
<text x="192.7" y="56.5" transform="rotate(-90 192.7 56.5)">E</text>
<text x="242.3" y="56.5" transform="rotate(-90 242.3 56.5)">E</text>
<text x="90.1" y="61.8">GNDPWR</text>
<text x="139.6" y="61.8">GNDPWR</text>
<text x="189.1" y="61.8">GNDPWR</text>
<text x="235.7" y="64.9">VMEM</text>
<text x="238.7" y="61.8">GNDPWR</text>
<text x="238.5" y="70.4" transform="rotate(-90 238.5 70.4)">E</text>
<text x="249.8" y="69.1">R23</text>
<text x="250" y="71.4">220</text>
<text x="244.5" y="73.4">B</text>
<text x="238.5" y="78.1" transform="rotate(-90 238.5 78.1)">C</text>
<text x="66.2" y="84.5">CM1</text>
<text x="237.6" y="89">D9</text>
<text x="39.1" y="94.6">YR1</text>
<text x="39.1" y="92.1">YR0</text>
<text x="45.1" y="90.6" transform="rotate(-90 45.1 90.6)">XT0</text>
<text x="47.6" y="90.6" transform="rotate(-90 47.6 90.6)">XT1</text>
<text x="50.2" y="90.6" transform="rotate(-90 50.2 90.6)">XT2</text>
<text x="52.7" y="90.6" transform="rotate(-90 52.7 90.6)">XT3</text>
<text x="55.2" y="90.6" transform="rotate(-90 55.2 90.6)">XT4</text>
<text x="57.8" y="90.6" transform="rotate(-90 57.8 90.6)">XT5</text>
<text x="60.3" y="90.6" transform="rotate(-90 60.3 90.6)">XT6</text>
<text x="62.9" y="90.6" transform="rotate(-90 62.9 90.6)">XT7</text>
<text x="64.3" y="94.6">YL1</text>
<text x="64.3" y="92.1">YL0</text>
<text x="179.9" y="91.6">VMEM</text>
<text x="234.5" y="91.3">BAT54AW</text>
<text x="234.5" y="92.6">BAT54CW</text>
<text x="237.1" y="90.2">D10</text>
<text x="39.1" y="99.7">YR3</text>
<text x="39.1" y="97.2">YR2</text>
<text x="64.3" y="97.2">YL2</text>
<text x="64.3" y="99.7">YL3</text>
<text x="182.6" y="98.4" transform="rotate(-90 182.6 98.4)">E</text>
<text x="188.6" y="101.3">B</text>
<text x="195.2" y="97.1">R18</text>
<text x="195.4" y="99.4">220</text>
<text x="249.8" y="100.9">R24</text>
<text x="39.1" y="107.3">YR6</text>
<text x="39.1" y="104.8">YR5</text>
<text x="39.1" y="102.2">YR4</text>
<text x="64.3" y="102.2">YL4</text>
<text x="64.3" y="104.8">YL5</text>
<text x="64.3" y="107.3">YL6</text>
<text x="171.1" y="107.2">R11</text>
<text x="182.6" y="106" transform="rotate(-90 182.6 106)">C</text>
<text x="238.5" y="102.2" transform="rotate(-90 238.5 102.2)">C</text>
<text x="244.5" y="105.1">B</text>
<text x="250" y="103.2">220</text>
<text x="39.1" y="109.9">YR7</text>
<text x="45.1" y="113.3" transform="rotate(-90 45.1 113.3)">XB0</text>
<text x="47.6" y="113.3" transform="rotate(-90 47.6 113.3)">XB1</text>
<text x="50.2" y="113.3" transform="rotate(-90 50.2 113.3)">XB2</text>
<text x="52.7" y="113.3" transform="rotate(-90 52.7 113.3)">XB3</text>
<text x="55.2" y="113.3" transform="rotate(-90 55.2 113.3)">XB4</text>
<text x="57.8" y="113.3" transform="rotate(-90 57.8 113.3)">XB5</text>
<text x="60.3" y="113.3" transform="rotate(-90 60.3 113.3)">XB6</text>
<text x="62.9" y="113.3" transform="rotate(-90 62.9 113.3)">XB7</text>
<text x="64.3" y="109.9">YL7</text>
<text x="65.4" y="113.3" transform="rotate(-90 65.4 113.3)">S2</text>
<text x="65.4" y="112.4">S1</text>
<text x="171.1" y="109.5">6R8</text>
<text x="195.2" y="113.6">R19</text>
<text x="238.5" y="109.8" transform="rotate(-90 238.5 109.8)">E</text>
<text x="18.5" y="117.6">Core_Memory_8x8_Array</text>
<text x="182.6" y="114.9" transform="rotate(-90 182.6 114.9)">C</text>
<text x="188.6" y="117.8">B</text>
<text x="195.4" y="115.9">220</text>
<text x="234.6" y="115.1">GNDPWR</text>
<text x="235.7" y="119.5">VMEM</text>
<text x="182.6" y="122.5" transform="rotate(-90 182.6 122.5)">E</text>
<text x="238.5" y="125" transform="rotate(-90 238.5 125)">E</text>
<text x="249.8" y="123.7">R25</text>
<text x="178.8" y="127.8">GNDPWR</text>
<text x="244.5" y="128">B</text>
<text x="250" y="126">220</text>
<text x="179.9" y="133.5">VMEM</text>
<text x="238.5" y="132.7" transform="rotate(-90 238.5 132.7)">C</text>
<text x="182.6" y="140.3" transform="rotate(-90 182.6 140.3)">E</text>
<text x="188.6" y="143.2">B</text>
<text x="193.9" y="139">R16</text>
<text x="194.1" y="141.3">220</text>
<text x="237.1" y="143.6">D11</text>
<text x="30.6" y="149.1">R1</text>
<text x="44.7" y="144.9">VMEM</text>
<text x="96.7" y="149.1">R6</text>
<text x="110.8" y="144.9">VMEM</text>
<text x="171.1" y="149.1">R12</text>
<text x="182.6" y="148" transform="rotate(-90 182.6 148)">C</text>
<text x="234.5" y="145.9">BAT54AW</text>
<text x="234.5" y="147.2">BAT54CW</text>
<text x="237.1" y="144.9">D12</text>
<text x="30.3" y="151.4">220</text>
<text x="40" y="153.4">B</text>
<text x="46.7" y="150.4" transform="rotate(-90 46.7 150.4)">E</text>
<text x="96.3" y="151.4">220</text>
<text x="106" y="153.4">B</text>
<text x="112.7" y="150.4" transform="rotate(-90 112.7 150.4)">E</text>
<text x="171.1" y="151.4">6R8</text>
<text x="193.9" y="155.5">R17</text>
<text x="249.8" y="155.5">R26</text>
<text x="46.7" y="158.1" transform="rotate(-90 46.7 158.1)">C</text>
<text x="112.7" y="158.1" transform="rotate(-90 112.7 158.1)">C</text>
<text x="182.6" y="156.8" transform="rotate(-90 182.6 156.8)">C</text>
<text x="188.6" y="159.7">B</text>
<text x="194.1" y="157.8">220</text>
<text x="238.5" y="156.8" transform="rotate(-90 238.5 156.8)">C</text>
<text x="244.5" y="159.7">B</text>
<text x="250" y="157.8">220</text>
<text x="182.6" y="164.4" transform="rotate(-90 182.6 164.4)">E</text>
<text x="238.5" y="164.4" transform="rotate(-90 238.5 164.4)">E</text>
<text x="30" y="172.6">BAT54AW</text>
<text x="33.2" y="170.3">D1</text>
<text x="60.5" y="172.6">BAT54AW</text>
<text x="63.7" y="170.3">D3</text>
<text x="96.1" y="172.6">BAT54AW</text>
<text x="99.2" y="170.3">D5</text>
<text x="126.5" y="172.6">BAT54AW</text>
<text x="129.7" y="170.3">D7</text>
<text x="178.8" y="169.7">GNDPWR</text>
<text x="234.6" y="169.7">GNDPWR</text>
<text x="30" y="176.4">BAT54CW</text>
<text x="33.2" y="174.1">D2</text>
<text x="60.5" y="176.4">BAT54CW</text>
<text x="63.7" y="174.1">D4</text>
<text x="96.1" y="176.4">BAT54CW</text>
<text x="99.2" y="174.1">D6</text>
<text x="126.5" y="176.4">BAT54CW</text>
<text x="129.7" y="174.1">D8</text>
<text x="30.6" y="186">R2</text>
<text x="96.7" y="186">R7</text>
<text x="30.3" y="188.3">220</text>
<text x="40" y="190.2">B</text>
<text x="46.7" y="187.3" transform="rotate(-90 46.7 187.3)">C</text>
<text x="96.3" y="188.3">220</text>
<text x="106" y="190.2">B</text>
<text x="112.7" y="187.3" transform="rotate(-90 112.7 187.3)">C</text>
<text x="46.7" y="194.9" transform="rotate(-90 46.7 194.9)">E</text>
<text x="112.7" y="194.9" transform="rotate(-90 112.7 194.9)">E</text>
<text x="43.1" y="200.2">GNDPWR</text>
<text x="109.1" y="200.2">GNDPWR</text>
</g>
</svg>
